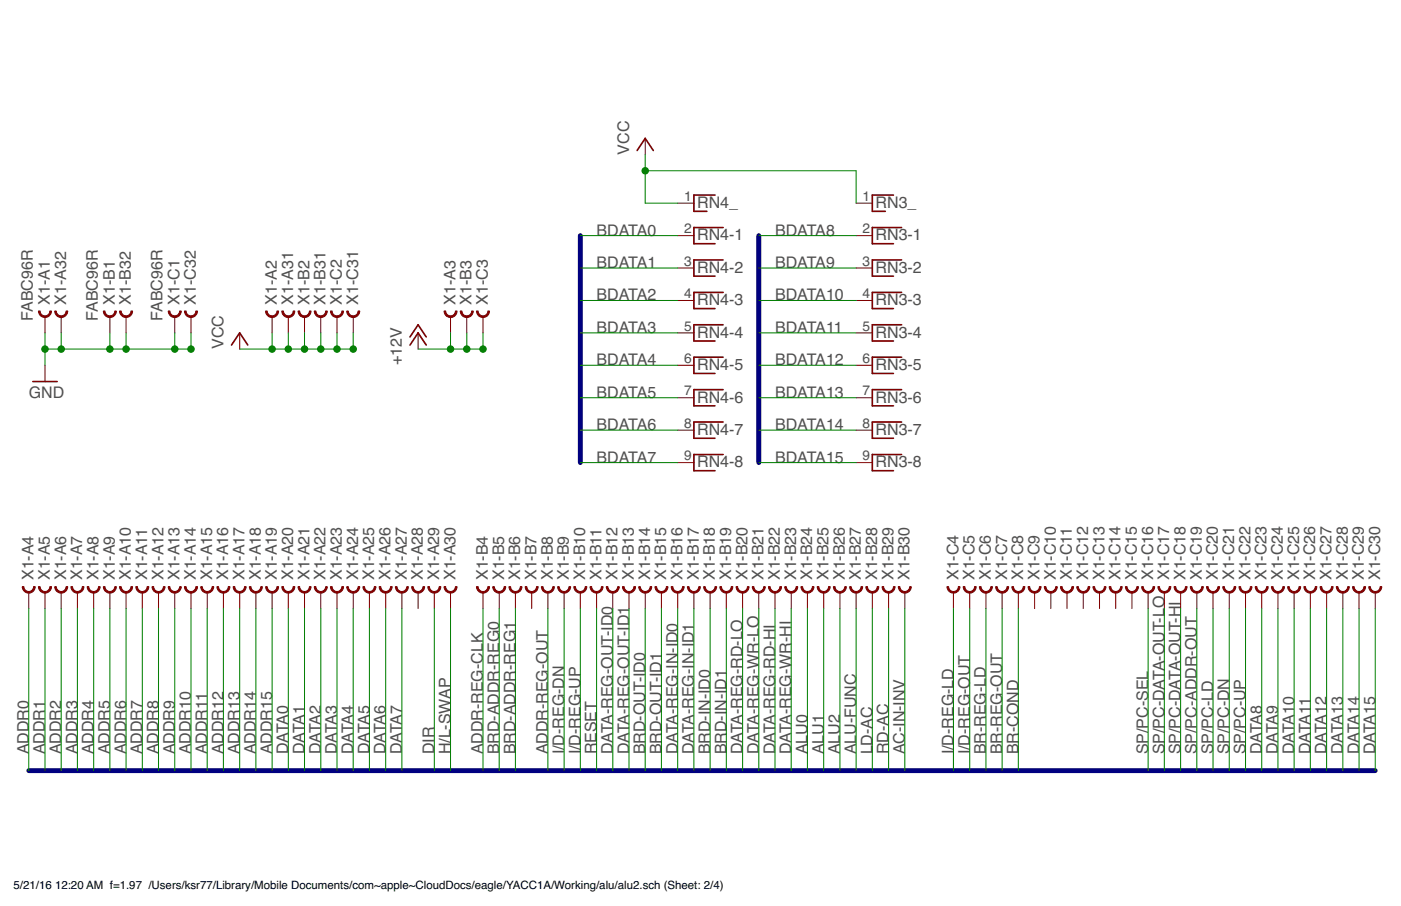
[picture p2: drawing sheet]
<svg xmlns="http://www.w3.org/2000/svg" width="432mm" height="279mm" viewBox="0 0 432 279" stroke-linecap="round" stroke-linejoin="round" font-family="sans-serif">
<g fill="#800000" stroke="#800000" stroke-width=".31">
<path d="M11.9 95.9h.5a1.5 1.5 0 0 0 1.5 1.5 1.5 1.5 0 0 0 1.5-1.5h.5a2 2 0 0 1-2 2 2 2 0 0 1-2-2z" fill-rule="evenodd"/>
<path d="M81.9 95.9h.5a1.5 1.5 0 0 0 1.5 1.5 1.5 1.5 0 0 0 1.5-1.5h.5a1.99 1.99 0 0 1-2 2 1.99 1.99 0 0 1-2-2z" fill-rule="evenodd"/>
<path d="M136.9 95.9h.5a1.49 1.49 0 0 0 1.5 1.5 1.49 1.49 0 0 0 1.5-1.5h.5a2 2 0 0 1-2 2 2 2 0 0 1-2-2z" fill-rule="evenodd"/>
<path d="M6.9 180.9h.5a1.49 1.49 0 0 0 1.5 1.5 1.49 1.49 0 0 0 1.5-1.5h.5a2 2 0 0 1-2 2 2 2 0 0 1-2-2z" fill-rule="evenodd"/>
<path d="M11.9 180.9h.5a1.5 1.5 0 0 0 1.5 1.5 1.5 1.5 0 0 0 1.5-1.5h.5a2 2 0 0 1-2 2 2 2 0 0 1-2-2z" fill-rule="evenodd"/>
<path d="M16.9 180.9h.5a1.5 1.5 0 0 0 1.5 1.5 1.5 1.5 0 0 0 1.5-1.5h.5a2 2 0 0 1-2 2 2 2 0 0 1-2-2z" fill-rule="evenodd"/>
<path d="M21.9 180.9h.5a1.5 1.5 0 0 0 1.5 1.5 1.5 1.5 0 0 0 1.5-1.5h.5a2 2 0 0 1-2 2 2 2 0 0 1-2-2z" fill-rule="evenodd"/>
<path d="M26.9 180.9h.5a1.49 1.49 0 0 0 1.5 1.5 1.49 1.49 0 0 0 1.5-1.5h.5a2 2 0 0 1-2 2 2 2 0 0 1-2-2z" fill-rule="evenodd"/>
<path d="M31.9 180.9h.5a1.5 1.5 0 0 0 1.5 1.5 1.5 1.5 0 0 0 1.5-1.5h.5a2 2 0 0 1-2 2 2 2 0 0 1-2-2z" fill-rule="evenodd"/>
<path d="M36.9 180.9h.5a1.5 1.5 0 0 0 1.5 1.5 1.5 1.5 0 0 0 1.5-1.5h.5a2 2 0 0 1-2 2 2 2 0 0 1-2-2z" fill-rule="evenodd"/>
<path d="M41.9 180.9h.5a1.5 1.5 0 0 0 1.5 1.5 1.5 1.5 0 0 0 1.5-1.5h.5a2 2 0 0 1-2 2 2 2 0 0 1-2-2z" fill-rule="evenodd"/>
<path d="M46.9 180.9h.5a1.49 1.49 0 0 0 1.5 1.5 1.49 1.49 0 0 0 1.5-1.5h.5a2 2 0 0 1-2 2 2 2 0 0 1-2-2z" fill-rule="evenodd"/>
<path d="M51.9 180.9h.5a1.5 1.5 0 0 0 1.5 1.5 1.5 1.5 0 0 0 1.5-1.5h.5a2 2 0 0 1-2 2 2 2 0 0 1-2-2z" fill-rule="evenodd"/>
<path d="M56.9 180.9h.5a1.5 1.5 0 0 0 1.5 1.5 1.5 1.5 0 0 0 1.5-1.5h.5a2 2 0 0 1-2 2 2 2 0 0 1-2-2z" fill-rule="evenodd"/>
<path d="M61.9 180.9h.5a1.5 1.5 0 0 0 1.5 1.5 1.5 1.5 0 0 0 1.5-1.5h.5a2 2 0 0 1-2 2 2 2 0 0 1-2-2z" fill-rule="evenodd"/>
<path d="M66.9 180.9h.5a1.5 1.5 0 0 0 1.5 1.5 1.5 1.5 0 0 0 1.5-1.5h.5a2 2 0 0 1-2 2 2 2 0 0 1-2-2z" fill-rule="evenodd"/>
<path d="M71.9 180.9h.5a1.49 1.49 0 0 0 1.5 1.5 1.49 1.49 0 0 0 1.5-1.5h.5a2 2 0 0 1-2 2 2 2 0 0 1-2-2z" fill-rule="evenodd"/>
<path d="M76.9 180.9h.5a1.5 1.5 0 0 0 1.5 1.5 1.5 1.5 0 0 0 1.5-1.5h.5a2 2 0 0 1-2 2 2 2 0 0 1-2-2z" fill-rule="evenodd"/>
<path d="M81.9 180.9h.5a1.5 1.5 0 0 0 1.5 1.5 1.5 1.5 0 0 0 1.5-1.5h.5a1.99 1.99 0 0 1-2 2 1.99 1.99 0 0 1-2-2z" fill-rule="evenodd"/>
<path d="M86.9 180.9h.5a1.5 1.5 0 0 0 1.5 1.5 1.5 1.5 0 0 0 1.5-1.5h.5a2 2 0 0 1-2 2 2 2 0 0 1-2-2z" fill-rule="evenodd"/>
<path d="M91.9 180.9h.5a1.49 1.49 0 0 0 1.5 1.5 1.49 1.49 0 0 0 1.5-1.5h.5a2 2 0 0 1-2 2 2 2 0 0 1-2-2z" fill-rule="evenodd"/>
<path d="M96.9 180.9h.5a1.5 1.5 0 0 0 1.5 1.5 1.5 1.5 0 0 0 1.5-1.5h.5a2 2 0 0 1-2 2 2 2 0 0 1-2-2z" fill-rule="evenodd"/>
<path d="M101.9 180.9h.5a1.5 1.5 0 0 0 1.5 1.5 1.5 1.5 0 0 0 1.5-1.5h.5a2 2 0 0 1-2 2 2 2 0 0 1-2-2z" fill-rule="evenodd"/>
<path d="M106.9 180.9h.5a1.5 1.5 0 0 0 1.5 1.5 1.5 1.5 0 0 0 1.5-1.5h.5a2 2 0 0 1-2 2 2 2 0 0 1-2-2z" fill-rule="evenodd"/>
<path d="M111.9 180.9h.5a1.5 1.5 0 0 0 1.5 1.5 1.5 1.5 0 0 0 1.5-1.5h.5a2 2 0 0 1-2 2 2 2 0 0 1-2-2z" fill-rule="evenodd"/>
<path d="M116.9 180.9h.5a1.49 1.49 0 0 0 1.5 1.5 1.49 1.49 0 0 0 1.5-1.5h.5a2 2 0 0 1-2 2 2 2 0 0 1-2-2z" fill-rule="evenodd"/>
<path d="M121.9 180.9h.5a1.5 1.5 0 0 0 1.5 1.5 1.5 1.5 0 0 0 1.5-1.5h.5a2 2 0 0 1-2 2 2 2 0 0 1-2-2z" fill-rule="evenodd"/>
<path d="M126.9 180.9h.5a1.5 1.5 0 0 0 1.5 1.5 1.5 1.5 0 0 0 1.5-1.5h.5a2 2 0 0 1-2 2 2 2 0 0 1-2-2z" fill-rule="evenodd"/>
<path d="M131.9 180.9h.5a1.5 1.5 0 0 0 1.5 1.5 1.5 1.5 0 0 0 1.5-1.5h.5a2 2 0 0 1-2 2 2 2 0 0 1-2-2z" fill-rule="evenodd"/>
<path d="M136.9 180.9h.5a1.49 1.49 0 0 0 1.5 1.5 1.49 1.49 0 0 0 1.5-1.5h.5a2 2 0 0 1-2 2 2 2 0 0 1-2-2z" fill-rule="evenodd"/>
<path d="M86.9 95.9h.5a1.5 1.5 0 0 0 1.5 1.5 1.5 1.5 0 0 0 1.5-1.5h.5a2 2 0 0 1-2 2 2 2 0 0 1-2-2z" fill-rule="evenodd"/>
<path d="M16.9 95.9h.5a1.5 1.5 0 0 0 1.5 1.5 1.5 1.5 0 0 0 1.5-1.5h.5a2 2 0 0 1-2 2 2 2 0 0 1-2-2z" fill-rule="evenodd"/>
<path d="M31.9 95.9h.5a1.5 1.5 0 0 0 1.5 1.5 1.5 1.5 0 0 0 1.5-1.5h.5a2 2 0 0 1-2 2 2 2 0 0 1-2-2z" fill-rule="evenodd"/>
<path d="M91.9 95.9h.5a1.49 1.49 0 0 0 1.5 1.5 1.49 1.49 0 0 0 1.5-1.5h.5a2 2 0 0 1-2 2 2 2 0 0 1-2-2z" fill-rule="evenodd"/>
<path d="M141.9 95.9h.5a1.5 1.5 0 0 0 1.5 1.5 1.5 1.5 0 0 0 1.5-1.5h.5a2 2 0 0 1-2 2 2 2 0 0 1-2-2z" fill-rule="evenodd"/>
<path d="M146.9 180.9h.5a1.5 1.5 0 0 0 1.5 1.5 1.5 1.5 0 0 0 1.5-1.5h.5a2 2 0 0 1-2 2 2 2 0 0 1-2-2z" fill-rule="evenodd"/>
<path d="M151.9 180.9h.5a1.5 1.5 0 0 0 1.5 1.5 1.5 1.5 0 0 0 1.5-1.5h.5a2 2 0 0 1-2 2 2 2 0 0 1-2-2z" fill-rule="evenodd"/>
<path d="M156.9 180.9h.5a1.49 1.49 0 0 0 1.5 1.5 1.49 1.49 0 0 0 1.5-1.5h.5a2 2 0 0 1-2 2 2 2 0 0 1-2-2z" fill-rule="evenodd"/>
<path d="M161.9 180.9h.5a1.49 1.49 0 0 0 1.5 1.5 1.49 1.49 0 0 0 1.5-1.5h.5a2 2 0 0 1-2 2 2 2 0 0 1-2-2z" fill-rule="evenodd"/>
<path d="M166.9 180.9h.5a1.5 1.5 0 0 0 1.5 1.5 1.5 1.5 0 0 0 1.5-1.5h.5a2 2 0 0 1-2 2 2 2 0 0 1-2-2z" fill-rule="evenodd"/>
<path d="M171.9 180.9h.5a1.5 1.5 0 0 0 1.5 1.5 1.5 1.5 0 0 0 1.5-1.5h.5a2 2 0 0 1-2 2 2 2 0 0 1-2-2z" fill-rule="evenodd"/>
<path d="M176.9 180.9h.5a1.5 1.5 0 0 0 1.5 1.5 1.5 1.5 0 0 0 1.5-1.5h.5a2 2 0 0 1-2 2 2 2 0 0 1-2-2z" fill-rule="evenodd"/>
<path d="M181.9 180.9h.5a1.49 1.49 0 0 0 1.5 1.5 1.49 1.49 0 0 0 1.5-1.5h.5a2 2 0 0 1-2 2 2 2 0 0 1-2-2z" fill-rule="evenodd"/>
<path d="M186.9 180.9h.5a1.5 1.5 0 0 0 1.5 1.5 1.5 1.5 0 0 0 1.5-1.5h.5a2 2 0 0 1-2 2 2 2 0 0 1-2-2z" fill-rule="evenodd"/>
<path d="M191.9 180.9h.5a1.5 1.5 0 0 0 1.5 1.5 1.5 1.5 0 0 0 1.5-1.5h.5a2 2 0 0 1-2 2 2 2 0 0 1-2-2z" fill-rule="evenodd"/>
<path d="M196.9 180.9h.5a1.5 1.5 0 0 0 1.5 1.5 1.5 1.5 0 0 0 1.5-1.5h.5a2 2 0 0 1-2 2 2 2 0 0 1-2-2z" fill-rule="evenodd"/>
<path d="M201.9 180.9h.5a1.49 1.49 0 0 0 1.5 1.5 1.49 1.49 0 0 0 1.5-1.5h.5a2 2 0 0 1-2 2 2 2 0 0 1-2-2z" fill-rule="evenodd"/>
<path d="M206.9 180.9h.5a1.5 1.5 0 0 0 1.5 1.5 1.5 1.5 0 0 0 1.5-1.5h.5a2 2 0 0 1-2 2 2 2 0 0 1-2-2z" fill-rule="evenodd"/>
<path d="M211.9 180.9h.5a1.5 1.5 0 0 0 1.5 1.5 1.5 1.5 0 0 0 1.5-1.5h.5a2 2 0 0 1-2 2 2 2 0 0 1-2-2z" fill-rule="evenodd"/>
<path d="M216.9 180.9h.5a1.5 1.5 0 0 0 1.5 1.5 1.5 1.5 0 0 0 1.5-1.5h.5a2 2 0 0 1-2 2 2 2 0 0 1-2-2z" fill-rule="evenodd"/>
<path d="M221.9 180.9h.5a1.5 1.5 0 0 0 1.5 1.5 1.5 1.5 0 0 0 1.5-1.5h.5a2 2 0 0 1-2 2 2 2 0 0 1-2-2z" fill-rule="evenodd"/>
<path d="M226.9 180.9h.5a1.49 1.49 0 0 0 1.5 1.5 1.49 1.49 0 0 0 1.5-1.5h.5a2 2 0 0 1-2 2 2 2 0 0 1-2-2z" fill-rule="evenodd"/>
<path d="M231.9 180.9h.5a1.5 1.5 0 0 0 1.5 1.5 1.5 1.5 0 0 0 1.5-1.5h.5a2 2 0 0 1-2 2 2 2 0 0 1-2-2z" fill-rule="evenodd"/>
<path d="M236.9 180.9h.5a1.5 1.5 0 0 0 1.5 1.5 1.5 1.5 0 0 0 1.5-1.5h.5a1.99 1.99 0 0 1-2 2 1.99 1.99 0 0 1-2-2z" fill-rule="evenodd"/>
<path d="M241.9 180.9h.5a1.5 1.5 0 0 0 1.5 1.5 1.5 1.5 0 0 0 1.5-1.5h.5a2 2 0 0 1-2 2 2 2 0 0 1-2-2z" fill-rule="evenodd"/>
<path d="M246.9 180.9h.5a1.49 1.49 0 0 0 1.5 1.5 1.49 1.49 0 0 0 1.5-1.5h.5a2 2 0 0 1-2 2 2 2 0 0 1-2-2z" fill-rule="evenodd"/>
<path d="M251.9 180.9h.5a1.5 1.5 0 0 0 1.5 1.5 1.5 1.5 0 0 0 1.5-1.5h.5a2 2 0 0 1-2 2 2 2 0 0 1-2-2z" fill-rule="evenodd"/>
<path d="M256.9 180.9h.5a1.5 1.5 0 0 0 1.5 1.5 1.5 1.5 0 0 0 1.5-1.5h.5a2 2 0 0 1-2 2 2 2 0 0 1-2-2z" fill-rule="evenodd"/>
<path d="M261.9 180.9h.5a1.5 1.5 0 0 0 1.5 1.5 1.5 1.5 0 0 0 1.5-1.5h.5a2 2 0 0 1-2 2 2 2 0 0 1-2-2z" fill-rule="evenodd"/>
<path d="M266.9 180.9h.5a1.5 1.5 0 0 0 1.5 1.5 1.5 1.5 0 0 0 1.5-1.5h.5a2 2 0 0 1-2 2 2 2 0 0 1-2-2z" fill-rule="evenodd"/>
<path d="M271.9 180.9h.5a1.49 1.49 0 0 0 1.5 1.5 1.49 1.49 0 0 0 1.5-1.5h.5a2 2 0 0 1-2 2 2 2 0 0 1-2-2z" fill-rule="evenodd"/>
<path d="M276.9 180.9h.5a1.5 1.5 0 0 0 1.5 1.5 1.5 1.5 0 0 0 1.5-1.5h.5a2 2 0 0 1-2 2 2 2 0 0 1-2-2z" fill-rule="evenodd"/>
<path d="M96.9 95.9h.5a1.5 1.5 0 0 0 1.5 1.5 1.5 1.5 0 0 0 1.5-1.5h.5a2 2 0 0 1-2 2 2 2 0 0 1-2-2z" fill-rule="evenodd"/>
<path d="M36.9 95.9h.5a1.5 1.5 0 0 0 1.5 1.5 1.5 1.5 0 0 0 1.5-1.5h.5a2 2 0 0 1-2 2 2 2 0 0 1-2-2z" fill-rule="evenodd"/>
<path d="M51.9 95.9h.5a1.5 1.5 0 0 0 1.5 1.5 1.5 1.5 0 0 0 1.5-1.5h.5a2 2 0 0 1-2 2 2 2 0 0 1-2-2z" fill-rule="evenodd"/>
<path d="M101.9 95.9h.5a1.5 1.5 0 0 0 1.5 1.5 1.5 1.5 0 0 0 1.5-1.5h.5a2 2 0 0 1-2 2 2 2 0 0 1-2-2z" fill-rule="evenodd"/>
<path d="M146.9 95.9h.5a1.5 1.5 0 0 0 1.5 1.5 1.5 1.5 0 0 0 1.5-1.5h.5a2 2 0 0 1-2 2 2 2 0 0 1-2-2z" fill-rule="evenodd"/>
<path d="M291.9 180.9h.5a1.49 1.49 0 0 0 1.5 1.5 1.49 1.49 0 0 0 1.5-1.5h.5a2 2 0 0 1-2 2 2 2 0 0 1-2-2z" fill-rule="evenodd"/>
<path d="M296.9 180.9h.5a1.5 1.5 0 0 0 1.5 1.5 1.5 1.5 0 0 0 1.5-1.5h.5a2 2 0 0 1-2 2 2 2 0 0 1-2-2z" fill-rule="evenodd"/>
<path d="M301.9 180.9h.5a1.5 1.5 0 0 0 1.5 1.5 1.5 1.5 0 0 0 1.5-1.5h.5a2 2 0 0 1-2 2 2 2 0 0 1-2-2z" fill-rule="evenodd"/>
<path d="M306.9 180.9h.5a1.5 1.5 0 0 0 1.5 1.5 1.5 1.5 0 0 0 1.5-1.5h.5a2 2 0 0 1-2 2 2 2 0 0 1-2-2z" fill-rule="evenodd"/>
<path d="M311.9 180.9h.5a1.49 1.49 0 0 0 1.5 1.5 1.49 1.49 0 0 0 1.5-1.5h.5a2 2 0 0 1-2 2 2 2 0 0 1-2-2z" fill-rule="evenodd"/>
<path d="M316.9 180.9h.5a1.49 1.49 0 0 0 1.5 1.5 1.49 1.49 0 0 0 1.5-1.5h.5a2 2 0 0 1-2 2 2 2 0 0 1-2-2z" fill-rule="evenodd"/>
<path d="M321.9 180.9h.5a1.5 1.5 0 0 0 1.5 1.5 1.5 1.5 0 0 0 1.5-1.5h.5a2 2 0 0 1-2 2 2 2 0 0 1-2-2z" fill-rule="evenodd"/>
<path d="M326.9 180.9h.5a1.5 1.5 0 0 0 1.5 1.5 1.5 1.5 0 0 0 1.5-1.5h.5a2 2 0 0 1-2 2 2 2 0 0 1-2-2z" fill-rule="evenodd"/>
<path d="M331.9 180.9h.5a1.5 1.5 0 0 0 1.5 1.5 1.5 1.5 0 0 0 1.5-1.5h.5a2 2 0 0 1-2 2 2 2 0 0 1-2-2z" fill-rule="evenodd"/>
<path d="M336.9 180.9h.5a1.49 1.49 0 0 0 1.5 1.5 1.49 1.49 0 0 0 1.5-1.5h.5a2 2 0 0 1-2 2 2 2 0 0 1-2-2z" fill-rule="evenodd"/>
<path d="M341.9 180.9h.5a1.5 1.5 0 0 0 1.5 1.5 1.5 1.5 0 0 0 1.5-1.5h.5a2 2 0 0 1-2 2 2 2 0 0 1-2-2z" fill-rule="evenodd"/>
<path d="M346.9 180.9h.5a1.5 1.5 0 0 0 1.5 1.5 1.5 1.5 0 0 0 1.5-1.5h.5a2 2 0 0 1-2 2 2 2 0 0 1-2-2z" fill-rule="evenodd"/>
<path d="M351.9 180.9h.5a1.5 1.5 0 0 0 1.5 1.5 1.5 1.5 0 0 0 1.5-1.5h.5a2 2 0 0 1-2 2 2 2 0 0 1-2-2z" fill-rule="evenodd"/>
<path d="M356.9 180.9h.5a1.49 1.49 0 0 0 1.5 1.5 1.49 1.49 0 0 0 1.5-1.5h.5a2 2 0 0 1-2 2 2 2 0 0 1-2-2z" fill-rule="evenodd"/>
<path d="M361.9 180.9h.5a1.49 1.49 0 0 0 1.5 1.5 1.49 1.49 0 0 0 1.5-1.5h.5a2 2 0 0 1-2 2 2 2 0 0 1-2-2z" fill-rule="evenodd"/>
<path d="M366.9 180.9h.5a1.5 1.5 0 0 0 1.5 1.5 1.5 1.5 0 0 0 1.5-1.5h.5a2 2 0 0 1-2 2 2 2 0 0 1-2-2z" fill-rule="evenodd"/>
<path d="M371.9 180.9h.5a1.5 1.5 0 0 0 1.5 1.5 1.5 1.5 0 0 0 1.5-1.5h.5a2 2 0 0 1-2 2 2 2 0 0 1-2-2z" fill-rule="evenodd"/>
<path d="M376.9 180.9h.5a1.5 1.5 0 0 0 1.5 1.5 1.5 1.5 0 0 0 1.5-1.5h.5a2 2 0 0 1-2 2 2 2 0 0 1-2-2z" fill-rule="evenodd"/>
<path d="M381.9 180.9h.5a1.49 1.49 0 0 0 1.5 1.5 1.49 1.49 0 0 0 1.5-1.5h.5a2 2 0 0 1-2 2 2 2 0 0 1-2-2z" fill-rule="evenodd"/>
<path d="M386.9 180.9h.5a1.5 1.5 0 0 0 1.5 1.5 1.5 1.5 0 0 0 1.5-1.5h.5a2 2 0 0 1-2 2 2 2 0 0 1-2-2z" fill-rule="evenodd"/>
<path d="M391.9 180.9h.5a1.5 1.5 0 0 0 1.5 1.5 1.5 1.5 0 0 0 1.5-1.5h.5a2 2 0 0 1-2 2 2 2 0 0 1-2-2z" fill-rule="evenodd"/>
<path d="M396.9 180.9h.5a1.5 1.5 0 0 0 1.5 1.5 1.5 1.5 0 0 0 1.5-1.5h.5a2 2 0 0 1-2 2 2 2 0 0 1-2-2z" fill-rule="evenodd"/>
<path d="M401.9 180.9h.5a1.49 1.49 0 0 0 1.5 1.5 1.49 1.49 0 0 0 1.5-1.5h.5a2 2 0 0 1-2 2 2 2 0 0 1-2-2z" fill-rule="evenodd"/>
<path d="M406.9 180.9h.5a1.5 1.5 0 0 0 1.5 1.5 1.5 1.5 0 0 0 1.5-1.5h.5a2 2 0 0 1-2 2 2 2 0 0 1-2-2z" fill-rule="evenodd"/>
<path d="M411.9 180.9h.5a1.5 1.5 0 0 0 1.5 1.5 1.5 1.5 0 0 0 1.5-1.5h.5a2 2 0 0 1-2 2 2 2 0 0 1-2-2z" fill-rule="evenodd"/>
<path d="M416.9 180.9h.5a1.5 1.5 0 0 0 1.5 1.5 1.5 1.5 0 0 0 1.5-1.5h.5a2 2 0 0 1-2 2 2 2 0 0 1-2-2z" fill-rule="evenodd"/>
<path d="M421.9 180.9h.5a1.5 1.5 0 0 0 1.5 1.5 1.5 1.5 0 0 0 1.5-1.5h.5a2 2 0 0 1-2 2 2 2 0 0 1-2-2z" fill-rule="evenodd"/>
<path d="M106.9 95.9h.5a1.5 1.5 0 0 0 1.5 1.5 1.5 1.5 0 0 0 1.5-1.5h.5a2 2 0 0 1-2 2 2 2 0 0 1-2-2z" fill-rule="evenodd"/>
<path d="M56.9 95.9h.5a1.5 1.5 0 0 0 1.5 1.5 1.5 1.5 0 0 0 1.5-1.5h.5a2 2 0 0 1-2 2 2 2 0 0 1-2-2z" fill-rule="evenodd"/>
</g>
<g fill="none" stroke="#800000" stroke-width=".32">
<path d="M198.9 42.7v5M208.9 62.7h5M208.9 72.7h5M263.9 62.7h5M263.9 72.7h5M13.9 97.7v5M18.9 97.7v5M33.9 97.7v5M38.9 97.7v5M53.9 97.7v5M58.9 97.7v5M83.9 97.7v5"/>
<path d="M88.9 97.7v5M93.9 97.7v5M98.9 97.7v5M103.9 97.7v5M108.9 97.7v5M138.9 97.7v5M143.9 97.7v5M148.9 97.7v5M208.9 82.7h5M208.9 92.7h5M263.9 82.7h5M263.9 92.7h5"/>
<path d="M13.9 112.6v5.1M73.9 102.7v5M128.9 102.7v5M208.9 102.7h5M208.9 112.6h5M263.9 102.7h5M263.9 112.6h5M208.9 122.7h5M208.9 132.7h5M263.9 122.7h5M263.9 132.7h5M208.9 142.7h5"/>
<path d="M263.9 142.7h5M8.9 182.6v5.1M13.9 182.6v5.1M18.9 182.6v5.1M23.9 182.6v5.1M28.9 182.6v5.1M33.9 182.6v5.1M38.9 182.6v5.1M43.9 182.6v5.1M48.9 182.6v5.1M53.9 182.6v5.1M58.9 182.6v5.1"/>
<path d="M63.9 182.6v5.1M68.9 182.6v5.1M73.9 182.6v5.1M78.9 182.6v5.1M83.9 182.6v5.1M88.9 182.6v5.1M93.9 182.6v5.1M98.9 182.6v5.1M103.9 182.6v5.1M108.9 182.6v5.1M113.9 182.6v5.1M118.9 182.6v5.1"/>
<path d="M123.9 182.6v5.1M128.9 182.6v5.1M133.9 182.6v5.1M138.9 182.6v5.1M148.9 182.6v5.1M153.9 182.6v5.1M158.9 182.6v5.1M163.9 182.6v5.1M168.9 182.6v5.1M173.9 182.6v5.1M178.9 182.6v5.1M183.9 182.6v5.1"/>
<path d="M188.9 182.6v5.1M193.9 182.6v5.1M198.9 182.6v5.1M203.9 182.6v5.1M208.9 182.6v5.1M213.9 182.6v5.1M218.9 182.6v5.1M223.9 182.6v5.1M228.9 182.6v5.1M233.9 182.6v5.1M238.9 182.6v5.1M243.9 182.6v5.1"/>
<path d="M248.9 182.6v5.1M253.9 182.6v5.1M258.9 182.6v5.1M263.9 182.6v5.1M268.9 182.6v5.1M273.9 182.6v5.1M278.9 182.6v5.1M293.9 182.6v5.1M298.9 182.6v5.1M303.9 182.6v5.1M308.9 182.6v5.1M313.9 182.6v5.1"/>
<path d="M318.9 182.6v5.1M323.9 182.6v5.1M328.9 182.6v5.1M333.9 182.6v5.1M338.9 182.6v5.1M343.9 182.6v5.1M348.9 182.6v5.1M353.9 182.6v5.1M358.9 182.6v5.1M363.9 182.6v5.1M368.9 182.6v5.1M373.9 182.6v5.1"/>
<path d="M378.9 182.6v5.1M383.9 182.6v5.1M388.9 182.6v5.1M393.9 182.6v5.1M398.9 182.6v5.1M403.9 182.6v5.1M408.9 182.6v5.1M413.9 182.6v5.1M418.9 182.6v5.1M423.9 182.6v5.1"/>
</g>
<g fill="none" stroke="#800000" stroke-width=".51">
<path d="M196.4 46.4l2.5-3.7 2.5 3.7M220.4 60.2h-6.5v5h4M222.9 70.2h-9v5h6.5M275.4 60.2h-6.5v5h4M277.9 70.2h-9v5h6.5M222.9 80.2h-9v5h6.5M222.9 90.2h-9v5h6.5M277.9 80.2h-9v5h6.5M277.9 90.2h-9v5h6.5M10.1 117.7h7.5M71.4 106.4l2.5-3.7 2.5 3.7M126.4 106.4l2.5-3.7 2.5 3.7"/>
<path d="M126.4 103.9l2.5-3.7 2.5 3.7M222.9 100.2h-9v5h6.5M222.9 110.2h-9v5h6.5M277.9 100.2h-9v5h6.5M277.9 110.2h-9v5h6.5M222.9 120.2h-9v5h6.5M222.9 130.2h-9v4.9h6.5M277.9 120.2h-9v5h6.5M277.9 130.2h-9v4.9h6.5M222.9 140.2h-9v5h6.5M277.9 140.2h-9v5h6.5"/>
</g>
<path d="M178.9 72.7v70M233.9 72.7v70M8.9 237.7h415" fill="none" stroke="#000080" stroke-width="1.5"/>
<g fill="none" stroke="#008000" stroke-width=".32">
<path d="M198.9 47.7v15h10M198.9 52.7h65v10M178.9 72.7h30M233.9 72.7h30M178.9 82.7h30M178.9 92.7h30M233.9 82.7h30M233.9 92.7h30M13.9 102.7v9.9M18.9 102.7v5M33.9 102.7v5M38.9 102.7v5"/>
<path d="M53.9 102.7v5M58.9 102.7v5h-45M83.9 102.7v5M88.9 102.7v5M93.9 102.7v5M98.9 102.7v5M103.9 102.7v5M108.9 102.7v5h-35M138.9 102.7v5M143.9 102.7v5M148.9 102.7v5h-20M178.9 102.7h30"/>
<path d="M178.9 112.6h30M233.9 102.7h30M233.9 112.6h30M178.9 122.7h30M178.9 132.7h30M233.9 122.7h30M233.9 132.7h30M178.9 142.7h30M233.9 142.7h30M8.9 187.7v50M13.9 187.7v50M18.9 187.7v50"/>
<path d="M23.9 187.7v50M28.9 187.7v50M33.9 187.7v50M38.9 187.7v50M43.9 187.7v50M48.9 187.7v50M53.9 187.7v50M58.9 187.7v50M63.9 187.7v50M68.9 187.7v50M73.9 187.7v50M78.9 187.7v50"/>
<path d="M83.9 187.7v50M88.9 187.7v50M93.9 187.7v50M98.9 187.7v50M103.9 187.7v50M108.9 187.7v50M113.9 187.7v50M118.9 187.7v50M123.9 187.7v50M133.9 187.7v50M138.9 187.7v50M148.9 187.7v50"/>
<path d="M153.9 187.7v50M158.9 187.7v50M168.9 187.7v50M173.9 187.7v50M178.9 187.7v50M183.9 187.7v50M188.9 187.7v50M193.9 187.7v50M198.9 187.7v50M203.9 187.7v50M208.9 187.7v50M213.9 187.7v50"/>
<path d="M218.9 187.7v50M223.9 187.7v50M228.9 187.7v50M233.9 187.7v50M238.9 187.7v50M243.9 187.7v50M248.9 187.7v50M253.9 187.7v50M258.9 187.7v50M263.9 187.7v50M268.9 187.7v50M273.9 187.7v50"/>
<path d="M278.9 187.7v50M293.9 187.7v50M298.9 187.7v50M303.9 187.7v50M308.9 187.7v50M313.9 187.7v50M353.9 187.7v50M358.9 187.7v50M363.9 187.7v50M368.9 187.7v50M373.9 187.7v50M378.9 187.7v50"/>
<path d="M383.9 187.7v50M388.9 187.7v50M393.9 187.7v50M398.9 187.7v50M403.9 187.7v50M408.9 187.7v50M413.9 187.7v50M418.9 187.7v50M423.9 187.7v50"/>
</g>
<g fill="#008000" stroke="#008000" stroke-width=".31">
<circle cx="13.9" cy="107.7" r=".99"/>
<circle cx="18.9" cy="107.7" r=".99"/>
<circle cx="33.9" cy="107.7" r=".99"/>
<circle cx="38.9" cy="107.7" r=".99"/>
<circle cx="58.9" cy="107.7" r=".99"/>
<circle cx="53.9" cy="107.7" r=".99"/>
<circle cx="83.9" cy="107.7" r=".99"/>
<circle cx="93.9" cy="107.7" r=".99"/>
<circle cx="88.9" cy="107.7" r=".99"/>
<circle cx="103.9" cy="107.7" r=".99"/>
<circle cx="98.9" cy="107.7" r=".99"/>
<circle cx="108.9" cy="107.7" r=".99"/>
<circle cx="198.9" cy="52.7" r=".99"/>
<circle cx="138.9" cy="107.7" r=".99"/>
<circle cx="143.9" cy="107.7" r=".99"/>
<circle cx="148.9" cy="107.7" r=".99"/>
</g>
<g font-size="4.9" fill="#505050">
<text x="193.9" y="47.7" transform="rotate(-90 193.9 47.7)">VCC</text>
<text x="214.9" y="64.2">RN4_</text>
<text x="269.9" y="64.2">RN3_</text>
<text x="183.9" y="72.7">BDATA0</text>
<text x="214.9" y="74.2">RN4-1</text>
<text x="238.9" y="72.7">BDATA8</text>
<text x="269.9" y="74.2">RN3-1</text>
<text x="183.9" y="82.7">BDATA1</text>
<text x="238.9" y="82.7">BDATA9</text>
<text x="214.9" y="84.2">RN4-2</text>
<text x="269.9" y="84.2">RN3-2</text>
<text x="15.4" y="93.9" transform="rotate(-90 15.4 93.9)">X1-A1</text>
<text x="20.4" y="93.9" transform="rotate(-90 20.4 93.9)">X1-A32</text>
<text x="35.4" y="93.9" transform="rotate(-90 35.4 93.9)">X1-B1</text>
<text x="40.4" y="93.9" transform="rotate(-90 40.4 93.9)">X1-B32</text>
<text x="55.4" y="93.9" transform="rotate(-90 55.4 93.9)">X1-C1</text>
<text x="60.4" y="93.9" transform="rotate(-90 60.4 93.9)">X1-C32</text>
<text x="85.4" y="93.9" transform="rotate(-90 85.4 93.9)">X1-A2</text>
<text x="90.4" y="93.9" transform="rotate(-90 90.4 93.9)">X1-A31</text>
<text x="95.4" y="93.9" transform="rotate(-90 95.4 93.9)">X1-B2</text>
<text x="100.4" y="93.9" transform="rotate(-90 100.4 93.9)">X1-B31</text>
<text x="105.4" y="93.9" transform="rotate(-90 105.4 93.9)">X1-C2</text>
<text x="110.4" y="93.9" transform="rotate(-90 110.4 93.9)">X1-C31</text>
<text x="140.4" y="93.9" transform="rotate(-90 140.4 93.9)">X1-A3</text>
<text x="145.4" y="93.9" transform="rotate(-90 145.4 93.9)">X1-B3</text>
<text x="150.4" y="93.9" transform="rotate(-90 150.4 93.9)">X1-C3</text>
<text x="183.9" y="92.7">BDATA2</text>
<text x="214.9" y="94.2">RN4-3</text>
<text x="238.9" y="92.7">BDATA10</text>
<text x="269.9" y="94.2">RN3-3</text>
<text x="10.1" y="98.9" transform="rotate(-90 10.1 98.9)">FABC96R</text>
<text x="30.1" y="98.9" transform="rotate(-90 30.1 98.9)">FABC96R</text>
<text x="50.1" y="98.9" transform="rotate(-90 50.1 98.9)">FABC96R</text>
<text x="68.9" y="107.7" transform="rotate(-90 68.9 107.7)">VCC</text>
<text x="183.9" y="102.7">BDATA3</text>
<text x="214.9" y="104.2">RN4-4</text>
<text x="238.9" y="102.7">BDATA11</text>
<text x="269.9" y="104.2">RN3-4</text>
<text x="123.9" y="112.7" transform="rotate(-90 123.9 112.7)">+12V</text>
<text x="183.9" y="112.7">BDATA4</text>
<text x="238.9" y="112.7">BDATA12</text>
<text x="214.9" y="114.2">RN4-5</text>
<text x="269.9" y="114.2">RN3-5</text>
<text x="8.9" y="122.7">GND</text>
<text x="183.9" y="122.7">BDATA5</text>
<text x="214.9" y="124.2">RN4-6</text>
<text x="238.9" y="122.7">BDATA13</text>
<text x="269.9" y="124.2">RN3-6</text>
<text x="183.9" y="132.7">BDATA6</text>
<text x="214.9" y="134.2">RN4-7</text>
<text x="238.9" y="132.7">BDATA14</text>
<text x="269.9" y="134.2">RN3-7</text>
<text x="183.9" y="142.7">BDATA7</text>
<text x="238.9" y="142.7">BDATA15</text>
<text x="214.9" y="144.2">RN4-8</text>
<text x="269.9" y="144.2">RN3-8</text>
<text x="10.4" y="178.9" transform="rotate(-90 10.4 178.9)">X1-A4</text>
<text x="15.4" y="178.9" transform="rotate(-90 15.4 178.9)">X1-A5</text>
<text x="20.4" y="178.9" transform="rotate(-90 20.4 178.9)">X1-A6</text>
<text x="25.4" y="178.9" transform="rotate(-90 25.4 178.9)">X1-A7</text>
<text x="30.4" y="178.9" transform="rotate(-90 30.4 178.9)">X1-A8</text>
<text x="35.4" y="178.9" transform="rotate(-90 35.4 178.9)">X1-A9</text>
<text x="40.4" y="178.9" transform="rotate(-90 40.4 178.9)">X1-A10</text>
<text x="45.4" y="178.9" transform="rotate(-90 45.4 178.9)">X1-A11</text>
<text x="50.4" y="178.9" transform="rotate(-90 50.4 178.9)">X1-A12</text>
<text x="55.4" y="178.9" transform="rotate(-90 55.4 178.9)">X1-A13</text>
<text x="60.4" y="178.9" transform="rotate(-90 60.4 178.9)">X1-A14</text>
<text x="65.4" y="178.9" transform="rotate(-90 65.4 178.9)">X1-A15</text>
<text x="70.4" y="178.9" transform="rotate(-90 70.4 178.9)">X1-A16</text>
<text x="75.4" y="178.9" transform="rotate(-90 75.4 178.9)">X1-A17</text>
<text x="80.4" y="178.9" transform="rotate(-90 80.4 178.9)">X1-A18</text>
<text x="85.4" y="178.9" transform="rotate(-90 85.4 178.9)">X1-A19</text>
<text x="90.4" y="178.9" transform="rotate(-90 90.4 178.9)">X1-A20</text>
<text x="95.4" y="178.9" transform="rotate(-90 95.4 178.9)">X1-A21</text>
<text x="100.4" y="178.9" transform="rotate(-90 100.4 178.9)">X1-A22</text>
<text x="105.4" y="178.9" transform="rotate(-90 105.4 178.9)">X1-A23</text>
<text x="110.4" y="178.9" transform="rotate(-90 110.4 178.9)">X1-A24</text>
<text x="115.4" y="178.9" transform="rotate(-90 115.4 178.9)">X1-A25</text>
<text x="120.4" y="178.9" transform="rotate(-90 120.4 178.9)">X1-A26</text>
<text x="125.4" y="178.9" transform="rotate(-90 125.4 178.9)">X1-A27</text>
<text x="130.4" y="178.9" transform="rotate(-90 130.4 178.9)">X1-A28</text>
<text x="135.4" y="178.9" transform="rotate(-90 135.4 178.9)">X1-A29</text>
<text x="140.4" y="178.9" transform="rotate(-90 140.4 178.9)">X1-A30</text>
<text x="150.4" y="178.9" transform="rotate(-90 150.4 178.9)">X1-B4</text>
<text x="155.4" y="178.9" transform="rotate(-90 155.4 178.9)">X1-B5</text>
<text x="160.4" y="178.9" transform="rotate(-90 160.4 178.9)">X1-B6</text>
<text x="165.4" y="178.9" transform="rotate(-90 165.4 178.9)">X1-B7</text>
<text x="170.4" y="178.9" transform="rotate(-90 170.4 178.9)">X1-B8</text>
<text x="175.4" y="178.9" transform="rotate(-90 175.4 178.9)">X1-B9</text>
<text x="180.4" y="178.9" transform="rotate(-90 180.4 178.9)">X1-B10</text>
<text x="185.4" y="178.9" transform="rotate(-90 185.4 178.9)">X1-B11</text>
<text x="190.4" y="178.9" transform="rotate(-90 190.4 178.9)">X1-B12</text>
<text x="195.4" y="178.9" transform="rotate(-90 195.4 178.9)">X1-B13</text>
<text x="200.4" y="178.9" transform="rotate(-90 200.4 178.9)">X1-B14</text>
<text x="205.4" y="178.9" transform="rotate(-90 205.4 178.9)">X1-B15</text>
<text x="210.4" y="178.9" transform="rotate(-90 210.4 178.9)">X1-B16</text>
<text x="215.4" y="178.9" transform="rotate(-90 215.4 178.9)">X1-B17</text>
<text x="220.4" y="178.9" transform="rotate(-90 220.4 178.9)">X1-B18</text>
<text x="225.4" y="178.9" transform="rotate(-90 225.4 178.9)">X1-B19</text>
<text x="230.4" y="178.9" transform="rotate(-90 230.4 178.9)">X1-B20</text>
<text x="235.4" y="178.9" transform="rotate(-90 235.4 178.9)">X1-B21</text>
<text x="240.4" y="178.9" transform="rotate(-90 240.4 178.9)">X1-B22</text>
<text x="245.4" y="178.9" transform="rotate(-90 245.4 178.9)">X1-B23</text>
<text x="250.4" y="178.9" transform="rotate(-90 250.4 178.9)">X1-B24</text>
<text x="255.4" y="178.9" transform="rotate(-90 255.4 178.9)">X1-B25</text>
<text x="260.4" y="178.9" transform="rotate(-90 260.4 178.9)">X1-B26</text>
<text x="265.4" y="178.9" transform="rotate(-90 265.4 178.9)">X1-B27</text>
<text x="270.4" y="178.9" transform="rotate(-90 270.4 178.9)">X1-B28</text>
<text x="275.4" y="178.9" transform="rotate(-90 275.4 178.9)">X1-B29</text>
<text x="280.4" y="178.9" transform="rotate(-90 280.4 178.9)">X1-B30</text>
<text x="295.4" y="178.9" transform="rotate(-90 295.4 178.9)">X1-C4</text>
<text x="300.4" y="178.9" transform="rotate(-90 300.4 178.9)">X1-C5</text>
<text x="305.4" y="178.9" transform="rotate(-90 305.4 178.9)">X1-C6</text>
<text x="310.4" y="178.9" transform="rotate(-90 310.4 178.9)">X1-C7</text>
<text x="315.4" y="178.9" transform="rotate(-90 315.4 178.9)">X1-C8</text>
<text x="320.4" y="178.9" transform="rotate(-90 320.4 178.9)">X1-C9</text>
<text x="325.4" y="178.9" transform="rotate(-90 325.4 178.9)">X1-C10</text>
<text x="330.4" y="178.9" transform="rotate(-90 330.4 178.9)">X1-C11</text>
<text x="335.4" y="178.9" transform="rotate(-90 335.4 178.9)">X1-C12</text>
<text x="340.4" y="178.9" transform="rotate(-90 340.4 178.9)">X1-C13</text>
<text x="345.4" y="178.9" transform="rotate(-90 345.4 178.9)">X1-C14</text>
<text x="350.4" y="178.9" transform="rotate(-90 350.4 178.9)">X1-C15</text>
<text x="355.4" y="178.9" transform="rotate(-90 355.4 178.9)">X1-C16</text>
<text x="360.4" y="178.9" transform="rotate(-90 360.4 178.9)">X1-C17</text>
<text x="365.4" y="178.9" transform="rotate(-90 365.4 178.9)">X1-C18</text>
<text x="370.4" y="178.9" transform="rotate(-90 370.4 178.9)">X1-C19</text>
<text x="375.4" y="178.9" transform="rotate(-90 375.4 178.9)">X1-C20</text>
<text x="380.4" y="178.9" transform="rotate(-90 380.4 178.9)">X1-C21</text>
<text x="385.4" y="178.9" transform="rotate(-90 385.4 178.9)">X1-C22</text>
<text x="390.4" y="178.9" transform="rotate(-90 390.4 178.9)">X1-C23</text>
<text x="395.4" y="178.9" transform="rotate(-90 395.4 178.9)">X1-C24</text>
<text x="400.4" y="178.9" transform="rotate(-90 400.4 178.9)">X1-C25</text>
<text x="405.4" y="178.9" transform="rotate(-90 405.4 178.9)">X1-C26</text>
<text x="410.4" y="178.9" transform="rotate(-90 410.4 178.9)">X1-C27</text>
<text x="415.4" y="178.9" transform="rotate(-90 415.4 178.9)">X1-C28</text>
<text x="420.4" y="178.9" transform="rotate(-90 420.4 178.9)">X1-C29</text>
<text x="425.4" y="178.9" transform="rotate(-90 425.4 178.9)">X1-C30</text>
<text x="8.9" y="232.7" transform="rotate(-90 8.9 232.7)">ADDR0</text>
<text x="13.9" y="232.7" transform="rotate(-90 13.9 232.7)">ADDR1</text>
<text x="18.9" y="232.7" transform="rotate(-90 18.9 232.7)">ADDR2</text>
<text x="23.9" y="232.7" transform="rotate(-90 23.9 232.7)">ADDR3</text>
<text x="28.9" y="232.7" transform="rotate(-90 28.9 232.7)">ADDR4</text>
<text x="33.9" y="232.7" transform="rotate(-90 33.9 232.7)">ADDR5</text>
<text x="38.9" y="232.7" transform="rotate(-90 38.9 232.7)">ADDR6</text>
<text x="43.9" y="232.7" transform="rotate(-90 43.9 232.7)">ADDR7</text>
<text x="48.9" y="232.7" transform="rotate(-90 48.9 232.7)">ADDR8</text>
<text x="53.9" y="232.7" transform="rotate(-90 53.9 232.7)">ADDR9</text>
<text x="58.9" y="232.7" transform="rotate(-90 58.9 232.7)">ADDR10</text>
<text x="63.9" y="232.7" transform="rotate(-90 63.9 232.7)">ADDR11</text>
<text x="68.9" y="232.7" transform="rotate(-90 68.9 232.7)">ADDR12</text>
<text x="73.9" y="232.7" transform="rotate(-90 73.9 232.7)">ADDR13</text>
<text x="78.9" y="232.7" transform="rotate(-90 78.9 232.7)">ADDR14</text>
<text x="83.9" y="232.7" transform="rotate(-90 83.9 232.7)">ADDR15</text>
<text x="88.9" y="232.7" transform="rotate(-90 88.9 232.7)">DATA0</text>
<text x="93.9" y="232.7" transform="rotate(-90 93.9 232.7)">DATA1</text>
<text x="98.9" y="232.7" transform="rotate(-90 98.9 232.7)">DATA2</text>
<text x="103.9" y="232.7" transform="rotate(-90 103.9 232.7)">DATA3</text>
<text x="108.9" y="232.7" transform="rotate(-90 108.9 232.7)">DATA4</text>
<text x="113.9" y="232.7" transform="rotate(-90 113.9 232.7)">DATA5</text>
<text x="118.9" y="232.7" transform="rotate(-90 118.9 232.7)">DATA6</text>
<text x="123.9" y="232.7" transform="rotate(-90 123.9 232.7)">DATA7</text>
<text x="133.9" y="232.7" transform="rotate(-90 133.9 232.7)">DIR</text>
<text x="138.9" y="232.7" transform="rotate(-90 138.9 232.7)">H/L-SWAP</text>
<text x="148.9" y="232.7" transform="rotate(-90 148.9 232.7)">ADDR-REG-CLK</text>
<text x="153.9" y="232.7" transform="rotate(-90 153.9 232.7)">BRD-ADDR-REG0</text>
<text x="158.9" y="232.7" transform="rotate(-90 158.9 232.7)">BRD-ADDR-REG1</text>
<text x="168.9" y="232.7" transform="rotate(-90 168.9 232.7)">ADDR-REG-OUT</text>
<text x="173.9" y="232.7" transform="rotate(-90 173.9 232.7)">I/D-REG-DN</text>
<text x="178.9" y="232.7" transform="rotate(-90 178.9 232.7)">I/D-REG-UP</text>
<text x="183.9" y="232.7" transform="rotate(-90 183.9 232.7)">RESET</text>
<text x="188.9" y="232.7" transform="rotate(-90 188.9 232.7)">DATA-REG-OUT-ID0</text>
<text x="193.9" y="232.7" transform="rotate(-90 193.9 232.7)">DATA-REG-OUT-ID1</text>
<text x="198.9" y="232.7" transform="rotate(-90 198.9 232.7)">BRD-OUT-ID0</text>
<text x="203.9" y="232.7" transform="rotate(-90 203.9 232.7)">BRD-OUT-ID1</text>
<text x="208.9" y="232.7" transform="rotate(-90 208.9 232.7)">DATA-REG-IN-ID0</text>
<text x="213.9" y="232.7" transform="rotate(-90 213.9 232.7)">DATA-REG-IN-ID1</text>
<text x="218.9" y="232.7" transform="rotate(-90 218.9 232.7)">BRD-IN-ID0</text>
<text x="223.9" y="232.7" transform="rotate(-90 223.9 232.7)">BRD-IN-ID1</text>
<text x="228.9" y="232.7" transform="rotate(-90 228.9 232.7)">DATA-REG-RD-LO</text>
<text x="233.9" y="232.7" transform="rotate(-90 233.9 232.7)">DATA-REG-WR-LO</text>
<text x="238.9" y="232.7" transform="rotate(-90 238.9 232.7)">DATA-REG-RD-HI</text>
<text x="243.9" y="232.7" transform="rotate(-90 243.9 232.7)">DATA-REG-WR-HI</text>
<text x="248.9" y="232.7" transform="rotate(-90 248.9 232.7)">ALU0</text>
<text x="253.9" y="232.7" transform="rotate(-90 253.9 232.7)">ALU1</text>
<text x="258.9" y="232.7" transform="rotate(-90 258.9 232.7)">ALU2</text>
<text x="263.9" y="232.7" transform="rotate(-90 263.9 232.7)">ALU-FUNC</text>
<text x="268.9" y="232.7" transform="rotate(-90 268.9 232.7)">LD-AC</text>
<text x="273.9" y="232.7" transform="rotate(-90 273.9 232.7)">RD-AC</text>
<text x="278.9" y="232.7" transform="rotate(-90 278.9 232.7)">AC-IN-INV</text>
<text x="293.9" y="232.7" transform="rotate(-90 293.9 232.7)">I/D-REG-LD</text>
<text x="298.9" y="232.7" transform="rotate(-90 298.9 232.7)">I/D-REG-OUT</text>
<text x="303.9" y="232.7" transform="rotate(-90 303.9 232.7)">BR-REG-LD</text>
<text x="308.9" y="232.7" transform="rotate(-90 308.9 232.7)">BR-REG-OUT</text>
<text x="313.9" y="232.7" transform="rotate(-90 313.9 232.7)">BR-COND</text>
<text x="353.9" y="232.7" transform="rotate(-90 353.9 232.7)">SP/PC-SEL</text>
<text x="358.9" y="232.7" transform="rotate(-90 358.9 232.7)">SP/PC-DATA-OUT-LO</text>
<text x="363.9" y="232.7" transform="rotate(-90 363.9 232.7)">SP/PC-DATA-OUT-HI</text>
<text x="368.9" y="232.7" transform="rotate(-90 368.9 232.7)">SP/PC-ADDR-OUT</text>
<text x="373.9" y="232.7" transform="rotate(-90 373.9 232.7)">SP/PC-LD</text>
<text x="378.9" y="232.7" transform="rotate(-90 378.9 232.7)">SP/PC-DN</text>
<text x="383.9" y="232.7" transform="rotate(-90 383.9 232.7)">SP/PC-UP</text>
<text x="388.9" y="232.7" transform="rotate(-90 388.9 232.7)">DATA8</text>
<text x="393.9" y="232.7" transform="rotate(-90 393.9 232.7)">DATA9</text>
<text x="398.9" y="232.7" transform="rotate(-90 398.9 232.7)">DATA10</text>
<text x="403.9" y="232.7" transform="rotate(-90 403.9 232.7)">DATA11</text>
<text x="408.9" y="232.7" transform="rotate(-90 408.9 232.7)">DATA12</text>
<text x="413.9" y="232.7" transform="rotate(-90 413.9 232.7)">DATA13</text>
<text x="418.9" y="232.7" transform="rotate(-90 418.9 232.7)">DATA14</text>
<text x="423.9" y="232.7" transform="rotate(-90 423.9 232.7)">DATA15</text>
</g>
<g font-size="4.2" fill="#505050">
<text x="210.8" y="62">1</text>
<text x="265.8" y="62">1</text>
<text x="210.8" y="72">2</text>
<text x="265.8" y="72">2</text>
<text x="210.8" y="82">3</text>
<text x="265.8" y="82">3</text>
<text x="210.8" y="92">4</text>
<text x="265.8" y="92">4</text>
<text x="210.8" y="102">5</text>
<text x="265.8" y="102">5</text>
<text x="210.8" y="112">6</text>
<text x="265.8" y="112">6</text>
<text x="210.8" y="122">7</text>
<text x="265.8" y="122">7</text>
<text x="210.8" y="132">8</text>
<text x="265.8" y="132">8</text>
<text x="210.8" y="142">9</text>
<text x="265.8" y="142">9</text>
</g>
<g font-size="3.5">
<text x="4.2" y="274.2">5/21/16</text>
<text x="17" y="274.2">12:20 AM f=1.97 /Users/ksr77/Library/Mobile Documents/com~apple~CloudDocs/eagle/YACC1A/Working/alu/alu2.sch (Sheet: 2/4)</text>
</g>
</svg>
